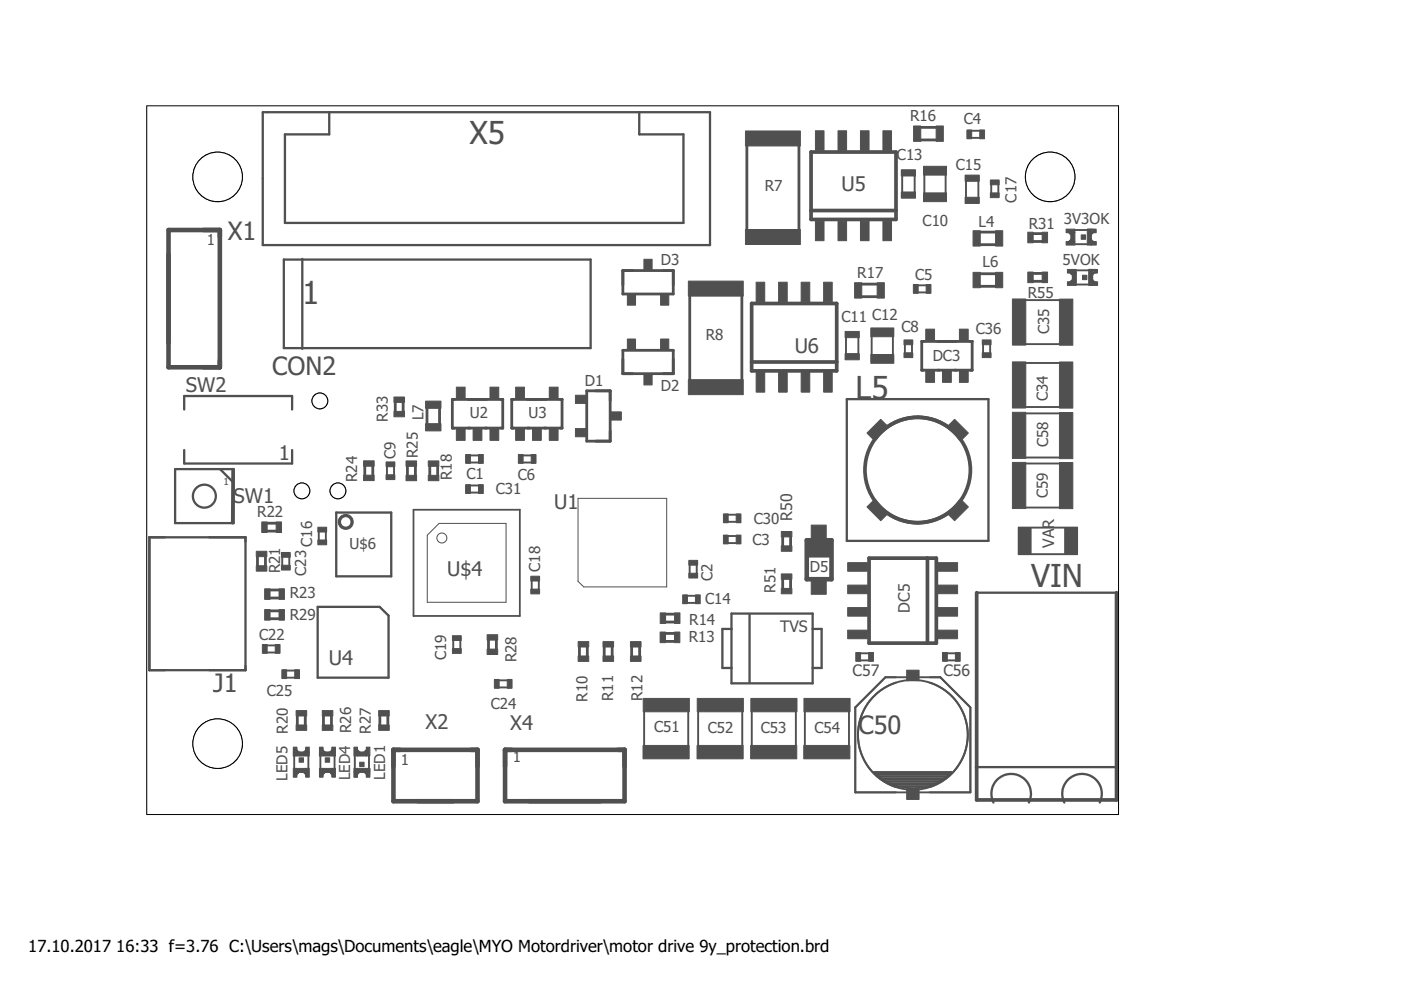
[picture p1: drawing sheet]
<svg xmlns="http://www.w3.org/2000/svg" width="297mm" height="210mm" viewBox="0 0 297 210" stroke-linecap="round" stroke-linejoin="round" font-family="sans-serif">
<path d="M49.4 99.6l-.1 11.2" fill="none" stroke="#505050" stroke-width=".76"/>
<g fill="none" stroke="#505050" stroke-width=".49">
<path d="M55.7 23.8h94.8v28.2h-94.8zM69.8 23.8v4.7h-9.4v18.8h84.5v-18.8h-9.4v-4.7M60.2 55h65v18.8h-65zM64.1 54.9v19.1M37.1 99.5h12.4v11.4h-12.4zM39.1 86.8v-2.8h22.8v2.8M39.1 95.4v2.9h22.8v-2.9M46.7 99.5l2.8 2.8M179.5 84.6h30.1v30.1h-30.1zM31.7 113.9h20.3v28.2h-20.3zM71.3 108.7h11.7v13.5h-11.7zM67.4 128.7h13.1l1.9 1.8v13.2h-15z"/>
<path d="M155.1 130.1h17.2v14.8h-17.2zM155.1 133.3h-1.9v8.3h1.9M158.9 130.3v14.4M172.3 133.3h1.9v8.3h-1.9M207.1 125.7h29.6M206.9 162.6h30M210.6 170.2a4.2 4.2 0 0 1 3.8-6.1 4.2 4.2 0 0 1 3.7 6.1M225.7 170.2a4.2 4.2 0 0 1 3.7-6.1 4.2 4.2 0 0 1 3.8 6.1"/>
<circle cx="43.3" cy="105.2" r="2.43"/>
</g>
<path d="M87.7 108.1h22.5v22.5h-22.5z" fill="none" stroke="#505050" stroke-width=".38"/>
<g fill="none" stroke="#505050" stroke-width=".21">
<path d="M226.1 49.2a1.04 1.04 0 0 1 1.1 1.1 1.04 1.04 0 0 1-1.1 1M226.4 57.8a1.03 1.03 0 0 1 1 1 1.03 1.03 0 0 1-1 1M90.6 113.5l2.5-2.5h14.2v16.7h-16.7zM122.6 105.7h18.8v18.7h-17.6l-1.2-1.1zM75.7 158.5a1.04 1.04 0 0 0 1 1 1.04 1.04 0 0 0 1.1-1M62.8 164.7a1.04 1.04 0 0 1 1.1-1 1.04 1.04 0 0 1 1 1M68.4 164.7a1.04 1.04 0 0 1 1-1 1.04 1.04 0 0 1 1.1 1"/>
<circle cx="93.7" cy="114.1" r="1.06"/>
</g>
<g fill="#505050" stroke="#505050" stroke-width=".21">
<path d="M76.3 161.6h.9v.9h-.9z"/>
<path d="M229.5 58.4h.9v.9h-.9z"/>
<path d="M229.2 49.8h1v.9h-1z"/>
<path d="M69 160.7h.9v.9h-.9z"/>
<path d="M63.4 160.7h.9v.9h-.9z"/>
<path d="M183.8 91.8l2.9-2.9 1.6 1.5-3 2.9z"/>
<path d="M185.3 106l3 2.9-1.6 1.5-2.9-2.9z"/>
<path d="M200.9 108.9l2.9-2.9 1.5 1.5-2.9 2.9z"/>
<path d="M200.9 90.4l1.5-1.5 2.9 2.9-1.5 1.5z"/>
<path d="M158.1 48.7h11.6v3.1h-11.6z"/>
<path d="M158.1 27.8h11.6v3.1h-11.6z"/>
<path d="M145.9 80.5h11.7v3.2h-11.7z"/>
<path d="M145.9 59.6h11.7v3.2h-11.7z"/>
<path d="M122.6 139.1h2.2v1.1h-2.2z"/>
<path d="M122.6 136h2.2v1.2h-2.2z"/>
<path d="M127.8 139.1h2.3v1.1h-2.3z"/>
<path d="M127.8 136h2.3v1.2h-2.3z"/>
<path d="M133.7 139.1h2.2v1.1h-2.2z"/>
<path d="M133.7 136h2.2v1.2h-2.2z"/>
<path d="M143 134h1.1v2.2h-1.1z"/>
<path d="M140 134h1.1v2.2h-1.1z"/>
<path d="M140 129.9h1.1v2.3h-1.1z"/>
<path d="M143 129.9h1.2v2.3h-1.2z"/>
<path d="M146 118.8h1.9v1h-1.9z"/>
<path d="M146 121.5h1.9v1.1h-1.9z"/>
<path d="M156.1 113.5h1v1.8h-1z"/>
<path d="M153.4 113.5h1v1.8h-1z"/>
<path d="M198.5 26.7h1.5v3.3h-1.5z"/>
<path d="M193.7 26.7h1.5v3.3h-1.5z"/>
<path d="M186 59.9h1.5v3.3h-1.5z"/>
<path d="M181.2 59.9h1.5v3.3h-1.5z"/>
<path d="M205 27.6h1v1.8h-1z"/>
<path d="M207.7 27.6h1v1.8h-1z"/>
<path d="M193.7 60.3h1v1.9h-1z"/>
<path d="M196.4 60.3h1v1.9h-1z"/>
<path d="M77.1 100.8h2.2v1.1h-2.2z"/>
<path d="M77.1 97.7h2.2v1.1h-2.2z"/>
<path d="M86.1 97.7h2.2v1.2h-2.2z"/>
<path d="M86.1 100.8h2.2v1.1h-2.2z"/>
<path d="M81.9 100.7h1.8v1h-1.8z"/>
<path d="M81.9 97.9h1.8v1.1h-1.8z"/>
<path d="M195.8 35.3h4.9v1.8h-4.9z"/>
<path d="M195.8 40.9h4.9v1.9h-4.9z"/>
<path d="M179.2 70.3h3v1.3h-3z"/>
<path d="M179.2 75h3v1.3h-3z"/>
<path d="M184.6 69.5h4.9v1.9h-4.9z"/>
<path d="M184.6 75.2h4.9v1.8h-4.9z"/>
<path d="M191.1 36h3v1.3h-3z"/>
<path d="M191.1 40.7h3v1.3h-3z"/>
<path d="M144.7 126.1h1.1v1.9h-1.1z"/>
<path d="M147.4 126.1h1.1v1.9h-1.1z"/>
<path d="M204.6 41.8h3v1.3h-3z"/>
<path d="M204.6 37.1h3v1.3h-3z"/>
<path d="M83.5 87.2h2.3v1.2h-2.3z"/>
<path d="M83.5 84.2h2.3v1.1h-2.3z"/>
<path d="M67.4 114.5h1.9v1h-1.9z"/>
<path d="M67.4 111.8h1.9v1h-1.9z"/>
<path d="M112.5 124.9h1.9v1h-1.9z"/>
<path d="M112.5 122.2h1.9v1h-1.9z"/>
<path d="M95.9 137.5h1.9v1h-1.9z"/>
<path d="M95.9 134.8h1.9v1h-1.9z"/>
<path d="M77.7 164.2h.7v.6h-.7z"/>
<path d="M77.6 163.7h.1v.2h-.1z"/>
<path d="M78.2 162.9h.2v1.4h-.2z"/>
<path d="M75 163.7h.8v1.1h-.8z"/>
<path d="M75 162.9h3.4v.9h-3.4z"/>
<path d="M77.7 158.4h.7v1.9h-.7z"/>
<path d="M75 158.4h.8v1.9h-.8z"/>
<path d="M75.7 159.4h2.1v.9h-2.1z"/>
<path d="M77.4 159.2h.4v.3h-.4z"/>
<path d="M75.7 159.2h.4v.3h-.4z"/>
<path d="M80.3 153.7h2.2v1.2h-2.2z"/>
<path d="M80.3 150.7h2.2v1.1h-2.2z"/>
<path d="M208.3 72.1h1.8v1h-1.8z"/>
<path d="M208.3 74.8h1.8v1h-1.8z"/>
<path d="M172 111.3h3.2v2.9h-3.2z"/>
<path d="M172 123.2h3.2v2.8h-3.2z"/>
<path d="M171.2 114.7h5.1v3.4h-5.1z"/>
<path d="M103.3 134.6h2.2v1.1h-2.2z"/>
<path d="M103.3 137.6h2.2v1.2h-2.2z"/>
<path d="M96.8 90.9h1.8v2.5h-1.8z"/>
<path d="M100.3 90.9h1.9v2.5h-1.9z"/>
<path d="M103.9 90.9h1.8v2.5h-1.8z"/>
<path d="M103.9 82.1h1.8v2.4h-1.8z"/>
<path d="M96.8 82.1h1.8v2.4h-1.8z"/>
<path d="M109.3 90.9h1.9v2.5h-1.9z"/>
<path d="M112.9 90.9h1.9v2.5h-1.9z"/>
<path d="M116.5 90.9h1.8v2.5h-1.8z"/>
<path d="M116.5 82.1h1.8v2.4h-1.8z"/>
<path d="M109.3 82.1h1.9v2.4h-1.9z"/>
<path d="M206.3 48.9h1.5v3.3h-1.5z"/>
<path d="M211.1 48.9h1.5v3.3h-1.5z"/>
<path d="M206.3 57.7h1.5v3.3h-1.5z"/>
<path d="M211.1 57.7h1.5v3.3h-1.5z"/>
<path d="M90.2 89.8h3.3v1.6h-3.3z"/>
<path d="M90.2 85h3.3v1.6h-3.3z"/>
<path d="M196.3 78.6h1.8v2.5h-1.8z"/>
<path d="M199.8 78.6h1.9v2.5h-1.9z"/>
<path d="M203.4 78.6h1.9v2.5h-1.9z"/>
<path d="M203.4 69.8h1.9v2.4h-1.9z"/>
<path d="M196.3 69.8h1.8v2.4h-1.8z"/>
<path d="M221 49.2h1.1v2.3h-1.1z"/>
<path d="M217.9 49.2h1.2v2.3h-1.2z"/>
<path d="M221 57.7h1.1v2.2h-1.1z"/>
<path d="M217.9 57.7h1.2v2.2h-1.2z"/>
<path d="M232.1 57.1h.6v.8h-.6z"/>
<path d="M231.6 57.8h.2v.2h-.2z"/>
<path d="M230.8 57.1h1.4v.2h-1.4z"/>
<path d="M231.6 59.8h1.1v.7h-1.1z"/>
<path d="M230.8 57.1h.9v3.4h-.9z"/>
<path d="M226.3 57.1h1.9v.8h-1.9z"/>
<path d="M226.3 59.8h1.9v.7h-1.9z"/>
<path d="M227.4 57.8h.8v2.1h-.8z"/>
<path d="M227.1 57.8h.3v.4h-.3z"/>
<path d="M227.1 59.5h.3v.4h-.3z"/>
<path d="M231.9 48.6h.5v.7h-.5z"/>
<path d="M231.3 49.3h.2v.1h-.2z"/>
<path d="M230.5 48.6h1.4v.2h-1.4z"/>
<path d="M231.3 51.2h1.1v.8h-1.1z"/>
<path d="M230.5 48.6h.9v3.4h-.9z"/>
<path d="M226 48.6h1.9v.7h-1.9z"/>
<path d="M226 51.2h1.9v.8h-1.9z"/>
<path d="M227.1 49.2h.8v2.1h-.8z"/>
<path d="M226.8 49.2h.4v.4h-.4z"/>
<path d="M226.8 50.9h.4v.4h-.4z"/>
<path d="M101.5 96.4h1v1.8h-1z"/>
<path d="M98.7 96.4h1v1.8h-1z"/>
<path d="M112.6 96.4h1v1.8h-1z"/>
<path d="M109.9 96.4h1v1.8h-1z"/>
<path d="M191.7 74.8h1.8v1h-1.8z"/>
<path d="M191.7 72.1h1.8v1h-1.8z"/>
<path d="M210 40.9h1.8v1h-1.8z"/>
<path d="M210 38.2h1.8v1h-1.8z"/>
<path d="M101.5 102.8h1v1.8h-1z"/>
<path d="M98.7 102.8h1v1.8h-1z"/>
<path d="M90.8 97.7h2.2v1.2h-2.2z"/>
<path d="M90.8 100.8h2.2v1.1h-2.2z"/>
<path d="M172.9 46.9h1.8v4.1h-1.8z"/>
<path d="M177.7 46.9h1.8v4.1h-1.8z"/>
<path d="M182.4 46.9h1.9v4.1h-1.9z"/>
<path d="M187.2 46.9h1.8v4.1h-1.8z"/>
<path d="M187.2 27.7h1.8v4.2h-1.8z"/>
<path d="M182.4 27.7h1.9v4.2h-1.9z"/>
<path d="M177.7 27.7h1.8v4.2h-1.8z"/>
<path d="M172.9 27.7h1.8v4.2h-1.8z"/>
<path d="M160.3 79h1.8v4.1h-1.8z"/>
<path d="M165.1 79h1.8v4.1h-1.8z"/>
<path d="M169.9 79h1.8v4.1h-1.8z"/>
<path d="M174.6 79h1.8v4.1h-1.8z"/>
<path d="M174.6 59.8h1.8v4.2h-1.8z"/>
<path d="M169.9 59.8h1.8v4.2h-1.8z"/>
<path d="M165.1 59.8h1.8v4.2h-1.8z"/>
<path d="M160.3 59.8h1.8v4.2h-1.8z"/>
<path d="M68.3 153.7h2.3v1.2h-2.3z"/>
<path d="M68.3 150.7h2.3v1.1h-2.3z"/>
<path d="M62.8 153.7h2.2v1.2h-2.2z"/>
<path d="M62.8 150.7h2.2v1.1h-2.2z"/>
<path d="M67.7 158.4h.8v.6h-.8z"/>
<path d="M68.4 159.4h.2v.1h-.2z"/>
<path d="M67.7 158.9h.2v1.4h-.2z"/>
<path d="M70.4 158.4h.7v1.2h-.7z"/>
<path d="M67.7 159.4h3.4v.9h-3.4z"/>
<path d="M67.7 162.9h.8v1.9h-.8z"/>
<path d="M70.4 162.9h.7v1.9h-.7z"/>
<path d="M68.4 162.9h2.1v.9h-2.1z"/>
<path d="M68.4 163.7h.4v.3h-.4z"/>
<path d="M70.1 163.7h.4v.3h-.4z"/>
<path d="M62.2 158.4h.7v.6h-.7z"/>
<path d="M62.9 159.4h.1v.1h-.1z"/>
<path d="M62.2 158.9h.2v1.4h-.2z"/>
<path d="M64.8 158.4h.8v1.2h-.8z"/>
<path d="M62.2 159.4h3.4v.9h-3.4z"/>
<path d="M62.2 162.9h.7v1.9h-.7z"/>
<path d="M64.8 162.9h.8v1.9h-.8z"/>
<path d="M62.8 162.9h2.1v.9h-2.1z"/>
<path d="M62.8 163.7h.4v.3h-.4z"/>
<path d="M64.5 163.7h.4v.3h-.4z"/>
<path d="M54.3 120h2.3v1.1h-2.3z"/>
<path d="M54.3 116.9h2.3v1.1h-2.3z"/>
<path d="M55.5 110.7h1.1v2.2h-1.1z"/>
<path d="M58.5 110.7h1.2v2.2h-1.2z"/>
<path d="M56.1 124.8h1.2v2.3h-1.2z"/>
<path d="M59.2 124.8h1.1v2.3h-1.1z"/>
<path d="M56.1 129.2h1.2v2.3h-1.2z"/>
<path d="M59.2 129.2h1.1v2.3h-1.1z"/>
<path d="M58.4 136.7h1v1.8h-1z"/>
<path d="M55.6 136.7h1v1.8h-1z"/>
<path d="M59.7 119.8h1.8v1.1h-1.8z"/>
<path d="M59.7 117.1h1.8v1.1h-1.8z"/>
<path d="M62.5 142h1v1.9h-1z"/>
<path d="M59.8 142h1v1.9h-1z"/>
<path d="M104.8 144.1h1v1.8h-1z"/>
<path d="M107.5 144.1h1.1v1.8h-1.1z"/>
<path d="M136.4 148.1h9.8v2.8h-9.8z"/>
<path d="M136.3 158.1h9.8v2.8h-9.8z"/>
<path d="M147.8 148.1h9.8v2.8h-9.8z"/>
<path d="M147.8 158.1h9.8v2.8h-9.8z"/>
<path d="M159.2 148.1h9.8v2.8h-9.8z"/>
<path d="M159.2 158.1h9.7v2.8h-9.7z"/>
<path d="M170.5 148.1h9.7v2.8h-9.7z"/>
<path d="M170.4 158.1h9.8v2.8h-9.8z"/>
<path d="M214.7 98h2.8v9.8h-2.8z"/>
<path d="M224.6 98.1h2.9v9.7h-2.9z"/>
<path d="M214.7 87.4h2.8v9.8h-2.8z"/>
<path d="M224.6 87.5h2.9v9.7h-2.9z"/>
<path d="M214.7 76.7h2.8v9.8h-2.8z"/>
<path d="M224.6 76.8h2.9v9.7h-2.9z"/>
<path d="M214.7 63.4h2.8v9.8h-2.8z"/>
<path d="M224.6 63.4h2.9v9.8h-2.9z"/>
<path d="M136.5 55h1.8v2.2h-1.8z"/>
<path d="M140.1 62.5h1.7v2.2h-1.7z"/>
<path d="M133 62.5h1.7v2.2h-1.7z"/>
<path d="M136.5 79.4h1.8v2.2h-1.8z"/>
<path d="M133 71.9h1.7v2.2h-1.7z"/>
<path d="M140.1 71.9h1.7v2.2h-1.7z"/>
<path d="M129.5 87.3h2.2v1.8h-2.2z"/>
<path d="M122 90.9h2.2v1.7h-2.2z"/>
<path d="M122 83.8h2.2v1.7h-2.2z"/>
<path d="M156.1 109h1v1.8h-1z"/>
<path d="M153.4 109h1v1.8h-1z"/>
<path d="M198.9 133.6h4.1v1.8h-4.1z"/>
<path d="M198.9 128.8h4.1v1.8h-4.1z"/>
<path d="M198.9 124.1h4.1v1.8h-4.1z"/>
<path d="M198.9 119.3h4.1v1.8h-4.1z"/>
<path d="M179.7 119.3h4.2v1.8h-4.2z"/>
<path d="M179.7 124.1h4.2v1.8h-4.2z"/>
<path d="M179.7 128.8h4.2v1.8h-4.2z"/>
<path d="M179.7 133.6h4.2v1.8h-4.2z"/>
<path d="M165.7 121.7h2.2v1.1h-2.2z"/>
<path d="M165.7 124.8h2.2v1.1h-2.2z"/>
<path d="M165.7 112.7h2.2v1.1h-2.2z"/>
<path d="M165.7 115.7h2.2v1.2h-2.2z"/>
<path d="M199.8 138.3h1.1v1.9h-1.1z"/>
<path d="M202.6 138.3h1v1.9h-1z"/>
<path d="M181.4 138.3h1.1v1.9h-1.1z"/>
<path d="M184.2 138.3h1v1.9h-1z"/>
<path d="M192.2 167.3h2.7v2.2h-2.7z"/>
<path d="M192.2 142.1h2.7v2.2h-2.7z"/>
<path d="M216 111.9h2.6v5.6h-2.6z"/>
<path d="M225.7 111.9h2.7v5.6h-2.7z"/>
</g>
<path d="M35.7 48.8h10.9v29.1h-10.9zM171 114.6h5.3v8.2h-5.3zM83.4 159h17.8v10.9h-17.8zM107.1 159h25.3v10.9h-25.3z" fill="none" stroke="#505050" stroke-width=".97"/>
<g fill="none" stroke="#505050" stroke-width=".59">
<path d="M158.3 30.9v17.8M169.4 30.9v17.8M195.2 29.7h3.3M195.2 27h3.3M132.1 57.4h10.6v4.9h-10.6zM207.8 49.2h3.3M207.8 51.9h3.3M207.8 58h3.3M219.1 51.2h1.8M219.1 49.5h1.8M219.1 59.6h1.8M219.1 58h1.8"/>
<path d="M132.1 74.3h10.6v4.9h-10.6zM146.2 62.7v17.8M157.3 62.7v17.8M182.7 62.9h3.3M182.7 60.2h3.3M195.4 72.4h10.7v6.1h-10.7zM207.8 60.7h3.3M77.3 98.9v1.8M79 98.9v1.8M83.8 85.4v1.8M85.5 85.4v1.8M86.4 98.9v1.8"/>
<path d="M88.1 98.9v1.8M90.5 86.6v3.2M91.1 98.9v1.8M92.8 98.9v1.8M93.2 86.6v3.2M95.9 84.7h10.7v6.1h-10.7zM108.5 84.7h10.7v6.1h-10.7zM124.4 82.9h5v10.6h-5zM54.6 118.1v1.8M56.3 118.1v1.8M56.7 110.9h1.8M56.7 112.6h1.8"/>
<path d="M165.9 113.9v1.8M167.6 113.9v1.8M57.3 125.1h1.8M57.3 126.8h1.8M57.3 129.5h1.8M57.3 131.2h1.8M103.6 135.7v1.9M105.2 135.7v1.9M122.9 137.2v1.9M124.5 137.2v1.9M128.1 137.2v1.9M129.8 137.2v1.9"/>
<path d="M133.9 137.2v1.9M135.6 137.2v1.9M141.1 136h1.9M141.1 134.3h1.9M141.1 130.2h1.9M141.1 131.9h1.9M165.9 122.9v1.8M167.6 122.9v1.8M63 151.8v1.9M64.7 151.8v1.9M68.6 151.8v1.9M70.3 151.8v1.9"/>
<path d="M80.5 151.8v1.9M82.2 151.8v1.9"/>
</g>
<g fill="#505050" stroke="#505050" stroke-width=".21">
<path d="M72.1 109.6a1.59 1.59 0 0 1 2.5 .2 1.59 1.59 0 0 1-.9 2.4 1.59 1.59 0 0 1-2-1.5h.5a1.12 1.12 0 0 1 1.6-1 1.12 1.12 0 0 1 .2 1.9 1.12 1.12 0 0 1-1.8-.7v-.2h-.5z" fill-rule="evenodd"/>
<path d="M77.9 163.6a.38 .38 0 0 1 .5 .2 .38 .38 0 0 1-.3 .5 .38 .38 0 0 1-.4-.3h.2a.19 .19 0 0 1 .2-.2 .19 .19 0 0 1 .1 .3 .19 .19 0 0 1-.3-.1h-.2z" fill-rule="evenodd"/>
<path d="M231.5 57.3a.37 .37 0 0 1 .6-.1 .37 .37 0 0 1-.1 .6 .37 .37 0 0 1-.5-.3l.4-.2 .1 .2-.2 .2-.3-.2z" fill-rule="evenodd"/>
<path d="M231.4 48.6a.39 .39 0 0 1 .5 .2 .39 .39 0 0 1-.3 .5 .39 .39 0 0 1-.4-.3l.3-.2a.18 .18 0 0 1 .2 .1 .18 .18 0 0 1 0 .2 .18 .18 0 0 1-.3-.1h-.2z" fill-rule="evenodd"/>
<path d="M67.8 159.1a.37 .37 0 0 1 .6-.1 .37 .37 0 0 1-.2 .6 .37 .37 0 0 1-.5-.3l.2-.1a.19 .19 0 0 1 .3-.1 .19 .19 0 0 1 .1 .2 .19 .19 0 0 1-.3 .1l-.3-.1z" fill-rule="evenodd"/>
<path d="M62.4 158.9a.38 .38 0 0 1 .5 .2 .38 .38 0 0 1-.3 .5 .38 .38 0 0 1-.4-.3h.2a.19 .19 0 0 1 .2-.2 .19 .19 0 0 1 .1 .3 .19 .19 0 0 1-.3-.1h-.2z" fill-rule="evenodd"/>
</g>
<g fill="none" stroke="#505050" stroke-width=".78">
<path d="M172 32.2h18v14.3h-18zM172 44.6h18M159.4 64.3h18v14.3h-18zM159.4 76.8h18M185.5 93.1a11.1 11.1 0 0 1 18.1 0M184.3 118.3h14.2v18.1h-14.2zM185.5 106.2a11.1 11.1 0 0 0 18.1 0M196.6 118.3v18.1M207.1 125.7v43.9h29.6v-43.9"/>
<circle cx="194.6" cy="99.7" r="11.2"/>
</g>
<g fill="none" stroke="#505050" stroke-width=".4">
<path d="M191.3 36.3v5.4M193.9 36.3v5.4M196 35.5v7M200.5 35.5v7M204.8 37.4v5.5M205.3 27.7h3.2M205.3 29.2h3.2M207.4 37.4v5.5M210.2 38.4v3.2M211.7 38.4v3.2M227.9 48.8h2.7M227.9 51.8h2.6"/>
<path d="M228.2 57.3h2.7M232.2 49.1a1.13 1.13 0 0 0-1 1.2 1.13 1.13 0 0 0 1 1.1M232.5 57.7a1.14 1.14 0 0 0-1 1.1 1.14 1.14 0 0 0 1 1.1M179.4 70.5v5.5M182 70.5v5.5M184.8 69.8v7M189.3 69.8v7M191.9 72.3v3.2M193.4 72.3v3.2M193.9 60.5h3.2M193.9 62h3.2M208.4 72.3v3.2"/>
<path d="M209.9 72.3v3.2M217.4 77h7.3M217.4 63.6h7.3M217.4 73h7.3M228.2 60.3h2.6M82 98.2v3.2M83.5 98.2v3.2M99 98.1h3.2M99 96.6h3.2M110.2 98.1h3.2M110.2 96.6h3.2M217.4 98.3h7.3"/>
<path d="M217.4 87.7h7.3M217.4 97h7.3M217.4 86.3h7.3M59.8 117.4v3.2M61.3 117.4v3.2M67.6 112.1v3.1M69.1 112.1v3.1M99 104.4h3.2M99 102.9h3.2M146.2 119.1v3.2M147.7 119.1v3.2M153.6 115.1h3.2"/>
<path d="M153.6 113.6h3.2M153.6 110.6h3.2M153.6 109.1h3.2M216 111.9h12.4v5.6h-12.4zM217.4 107.6h7.3M55.9 138.3h3.2M55.9 136.8h3.2M96.1 135.1v3.2M97.6 135.1v3.2M112.7 122.4v3.2M114.2 122.4v3.2M145 126.3h3.2"/>
<path d="M145 127.8h3.2M181.7 138.5h3.2M200.1 138.5h3.2M60 143.7h3.2M60 142.2h3.2M62.8 158.6a1.13 1.13 0 0 0 1.1 1 1.13 1.13 0 0 0 1.1-1M68.3 158.6a1.13 1.13 0 0 0 1.1 1 1.13 1.13 0 0 0 1.1-1M105.1 144.3h3.2M105.1 145.8h3.2M136.6 150.9v7.2M145.9 150.9v7.2M148 150.9v7.2"/>
<path d="M157.4 150.9v7.2M159.4 150.9v7.2M168.7 150.9v7.2M170.6 150.9v7.2M180 150.9v7.2M181.3 150l6.4-6.4h11.7l6.3 6.4v18h-24.4zM181.7 140h3.2M190 144.7a11.6 11.6 0 0 0-8.1 11.1 11.6 11.6 0 0 0 8.1 11.1M197.1 144.7a11.6 11.6 0 0 1 8.1 11.1 11.6 11.6 0 0 1-8.1 11.1M200.1 140h3.2M62.4 160.2v2.7M65.4 160.3v2.6"/>
<path d="M67.9 160.2v2.7M70.9 160.3v2.6M75.2 160.3v2.6M75.6 164.6a1.12 1.12 0 0 1 1.1-1 1.12 1.12 0 0 1 1.2 1M78.2 160.3v2.7M185.1 163.7h16.7M185.5 163.9h16.1a11.3 11.3 0 0 1-16.1 0zM185.6 164h15.9M186 164.3h15.1M186.4 164.7h14.2M186.9 165h13.3M187.3 165.4h12.5"/>
<path d="M187.9 165.7h11.2M188.7 166.1h9.7M189.5 166.4h8.2M190.5 166.8h6.2M192.6 167.1h1.9"/>
<circle cx="193.5" cy="155.8" r="11.6"/>
</g>
<g fill="none" stroke="#000" stroke-width=".21">
<path d="M31.1 22.4h206.1v150.3h-206.1"/>
<circle cx="46.1" cy="157.7" r="5.2"/>
</g>
<circle cx="46.1" cy="157.7" r="5.2" fill="#fff" stroke="#000" stroke-width=".21"/>
<circle cx="222.7" cy="37.5" r="5.2" fill="none" stroke="#000" stroke-width=".21"/>
<circle cx="222.7" cy="37.5" r="5.2" fill="#fff" stroke="#000" stroke-width=".21"/>
<circle cx="46.1" cy="37.5" r="5.2" fill="none" stroke="#000" stroke-width=".21"/>
<circle cx="46.1" cy="37.5" r="5.2" fill="#fff" stroke="#000" stroke-width=".21"/>
<g fill="none" stroke="#000" stroke-width=".21">
<path d="M31.1 22.5v150.2"/>
<circle cx="67.8" cy="85" r="1.67"/>
</g>
<circle cx="67.8" cy="85" r="1.67" fill="#fff" stroke="#000" stroke-width=".21"/>
<circle cx="71.6" cy="104.1" r="1.67" fill="none" stroke="#000" stroke-width=".21"/>
<circle cx="71.6" cy="104.1" r="1.67" fill="#fff" stroke="#000" stroke-width=".21"/>
<circle cx="64" cy="104.1" r="1.67" fill="none" stroke="#000" stroke-width=".21"/>
<circle cx="64" cy="104.1" r="1.67" fill="#fff" stroke="#000" stroke-width=".21"/>
<g font-size="6.7" fill="#505050">
<text x="99.5" y="30.5">X5</text>
<text x="64.1" y="64.4">1</text>
<text x="181.4" y="84.6">L5</text>
<text x="218.6" y="124.4">VIN</text>
</g>
<g font-size="5.4" fill="#505050">
<text x="48.3" y="50.9">X1</text>
<text x="57.7" y="79.6">CON2</text>
<text x="45.2" y="146.7">J1</text>
<text x="182" y="155.7">C50</text>
</g>
<g font-size="4.3" fill="#505050">
<text x="178.4" y="40.5">U5</text>
<text x="168.5" y="74.9">U6</text>
<text x="39.4" y="83.1">SW2</text>
<text x="59.1" y="97.5">1</text>
<text x="49.5" y="106.6">SW1</text>
<text x="117.5" y="107.8">U1</text>
<text x="94.8" y="122.1">U$4</text>
<text x="69.7" y="141.1">U4</text>
<text x="90.2" y="154.5">X2</text>
<text x="108.2" y="154.9">X4</text>
</g>
<g font-size="3.5">
<text x="6" y="201.8">17.10.2017</text>
<text x="24.7" y="201.8">16:33 f=3.76 C:\Users\mags\Documents\eagle\MYO Motordriver\motor drive 9y_protection.brd</text>
</g>
<g font-size="3.4" fill="#505050">
<text x="168" y="110.4" transform="rotate(-90 168 110.4)">R50</text>
<text x="223.5" y="116.1" transform="rotate(-90 223.5 116.1)">VAR</text>
<text x="192.9" y="129.9" transform="rotate(-90 192.9 129.9)">DC5</text>
<text x="165.4" y="133.9">TVS</text>
<text x="180.8" y="143.4">C57</text>
<text x="200" y="143.4">C56</text>
</g>
<g font-size="3.2" fill="#505050">
<text x="193" y="25.6">R16</text>
<text x="204.3" y="26.2">C4</text>
<text x="190.2" y="34">C13</text>
<text x="162.1" y="40.6">R7</text>
<text x="202.7" y="36.1">C15</text>
<text x="195.6" y="47.9">C10</text>
<text x="215.5" y="42.9" transform="rotate(-90 215.5 42.9)">C17</text>
<text x="225.6" y="47.6">3V3OK</text>
<text x="43.9" y="52">1</text>
<text x="207.4" y="48.2">L4</text>
<text x="218.1" y="48.6">R31</text>
<text x="140.1" y="56.3">D3</text>
<text x="181.8" y="58.9">R17</text>
<text x="194" y="59.5">C5</text>
<text x="208.3" y="56.7">L6</text>
<text x="225.3" y="56.1">5VOK</text>
<text x="217.9" y="63.3">R55</text>
<text x="178.4" y="68.3">C11 C12</text>
<text x="191.1" y="70.5">C8</text>
<text x="206.9" y="70.9">C36</text>
<text x="222.4" y="70.9" transform="rotate(-90 222.4 70.9)">C35</text>
<text x="149.7" y="72">R8</text>
<text x="197.8" y="76.5">DC3</text>
<text x="124" y="81.9">D1</text>
<text x="140.1" y="82.8">D2</text>
<text x="82.2" y="89.4" transform="rotate(-90 82.2 89.4)">R33</text>
<text x="89.8" y="89.1" transform="rotate(-90 89.8 89.1)">L7</text>
<text x="99.6" y="88.7">U2</text>
<text x="112" y="88.7">U3</text>
<text x="222.2" y="85.1" transform="rotate(-90 222.2 85.1)">C34</text>
<text x="222.3" y="94.8" transform="rotate(-90 222.3 94.8)">C58</text>
<text x="83.8" y="97.3" transform="rotate(-90 83.8 97.3)">C9</text>
<text x="88.6" y="97.1" transform="rotate(-90 88.6 97.1)">R25</text>
<text x="95.8" y="101.8" transform="rotate(-90 95.8 101.8)">R18</text>
<text x="98.9" y="101.6">C1</text>
<text x="109.8" y="101.7">C6</text>
<text x="75.7" y="102.2" transform="rotate(-90 75.7 102.2)">R24</text>
<text x="105.1" y="104.7">C31</text>
<text x="222.2" y="105.7" transform="rotate(-90 222.2 105.7)">C59</text>
<text x="54.5" y="109.6">R22</text>
<text x="159.8" y="111.2">C30</text>
<text x="66.2" y="115.9" transform="rotate(-90 66.2 115.9)">C16</text>
<text x="74.1" y="116.5">U$6</text>
<text x="159.6" y="115.6">C3</text>
<text x="59.4" y="121.6" transform="rotate(-90 59.4 121.6)">R21</text>
<text x="64.9" y="122.1" transform="rotate(-90 64.9 122.1)">C23</text>
<text x="114.5" y="121.2" transform="rotate(-90 114.5 121.2)">C18</text>
<text x="151" y="123.1" transform="rotate(-90 151 123.1)">C2</text>
<text x="164.4" y="125.7" transform="rotate(-90 164.4 125.7)">R51</text>
<text x="171.7" y="121.3">D5</text>
<text x="61.5" y="126.8">R23</text>
<text x="61.5" y="131.4">R29</text>
<text x="149.5" y="128.1">C14</text>
<text x="55" y="135.7">C22</text>
<text x="146.1" y="136">R13</text>
<text x="146.1" y="132.4">R14</text>
<text x="94.6" y="140" transform="rotate(-90 94.6 140)">C19</text>
<text x="109.5" y="140.4" transform="rotate(-90 109.5 140.4)">R28</text>
<text x="56.6" y="147.7">C25</text>
<text x="124.6" y="148.8" transform="rotate(-90 124.6 148.8)">R10</text>
<text x="130" y="148.6" transform="rotate(-90 130 148.6)">R11</text>
<text x="136.2" y="148.6" transform="rotate(-90 136.2 148.6)">R12</text>
<text x="61" y="155.5" transform="rotate(-90 61 155.5)">R20</text>
<text x="74.5" y="155.4" transform="rotate(-90 74.5 155.4)">R26</text>
<text x="78.6" y="155.5" transform="rotate(-90 78.6 155.5)">R27</text>
<text x="104.1" y="150.3">C24</text>
<text x="138.7" y="155.1">C51</text>
<text x="150.1" y="155.3">C52</text>
<text x="161.3" y="155.3">C53</text>
<text x="172.7" y="155.4">C54</text>
<text x="108.8" y="161.6">1</text>
<text x="61" y="165.5" transform="rotate(-90 61 165.5)">LED5</text>
<text x="74.2" y="165.4" transform="rotate(-90 74.2 165.4)">LED4</text>
<text x="81.7" y="165.3" transform="rotate(-90 81.7 165.3)">LED1</text>
<text x="85" y="162.3">1</text>
</g>
<text font-size="2.1" fill="#505050" x="47.4" y="102.9">1</text>
</svg>
